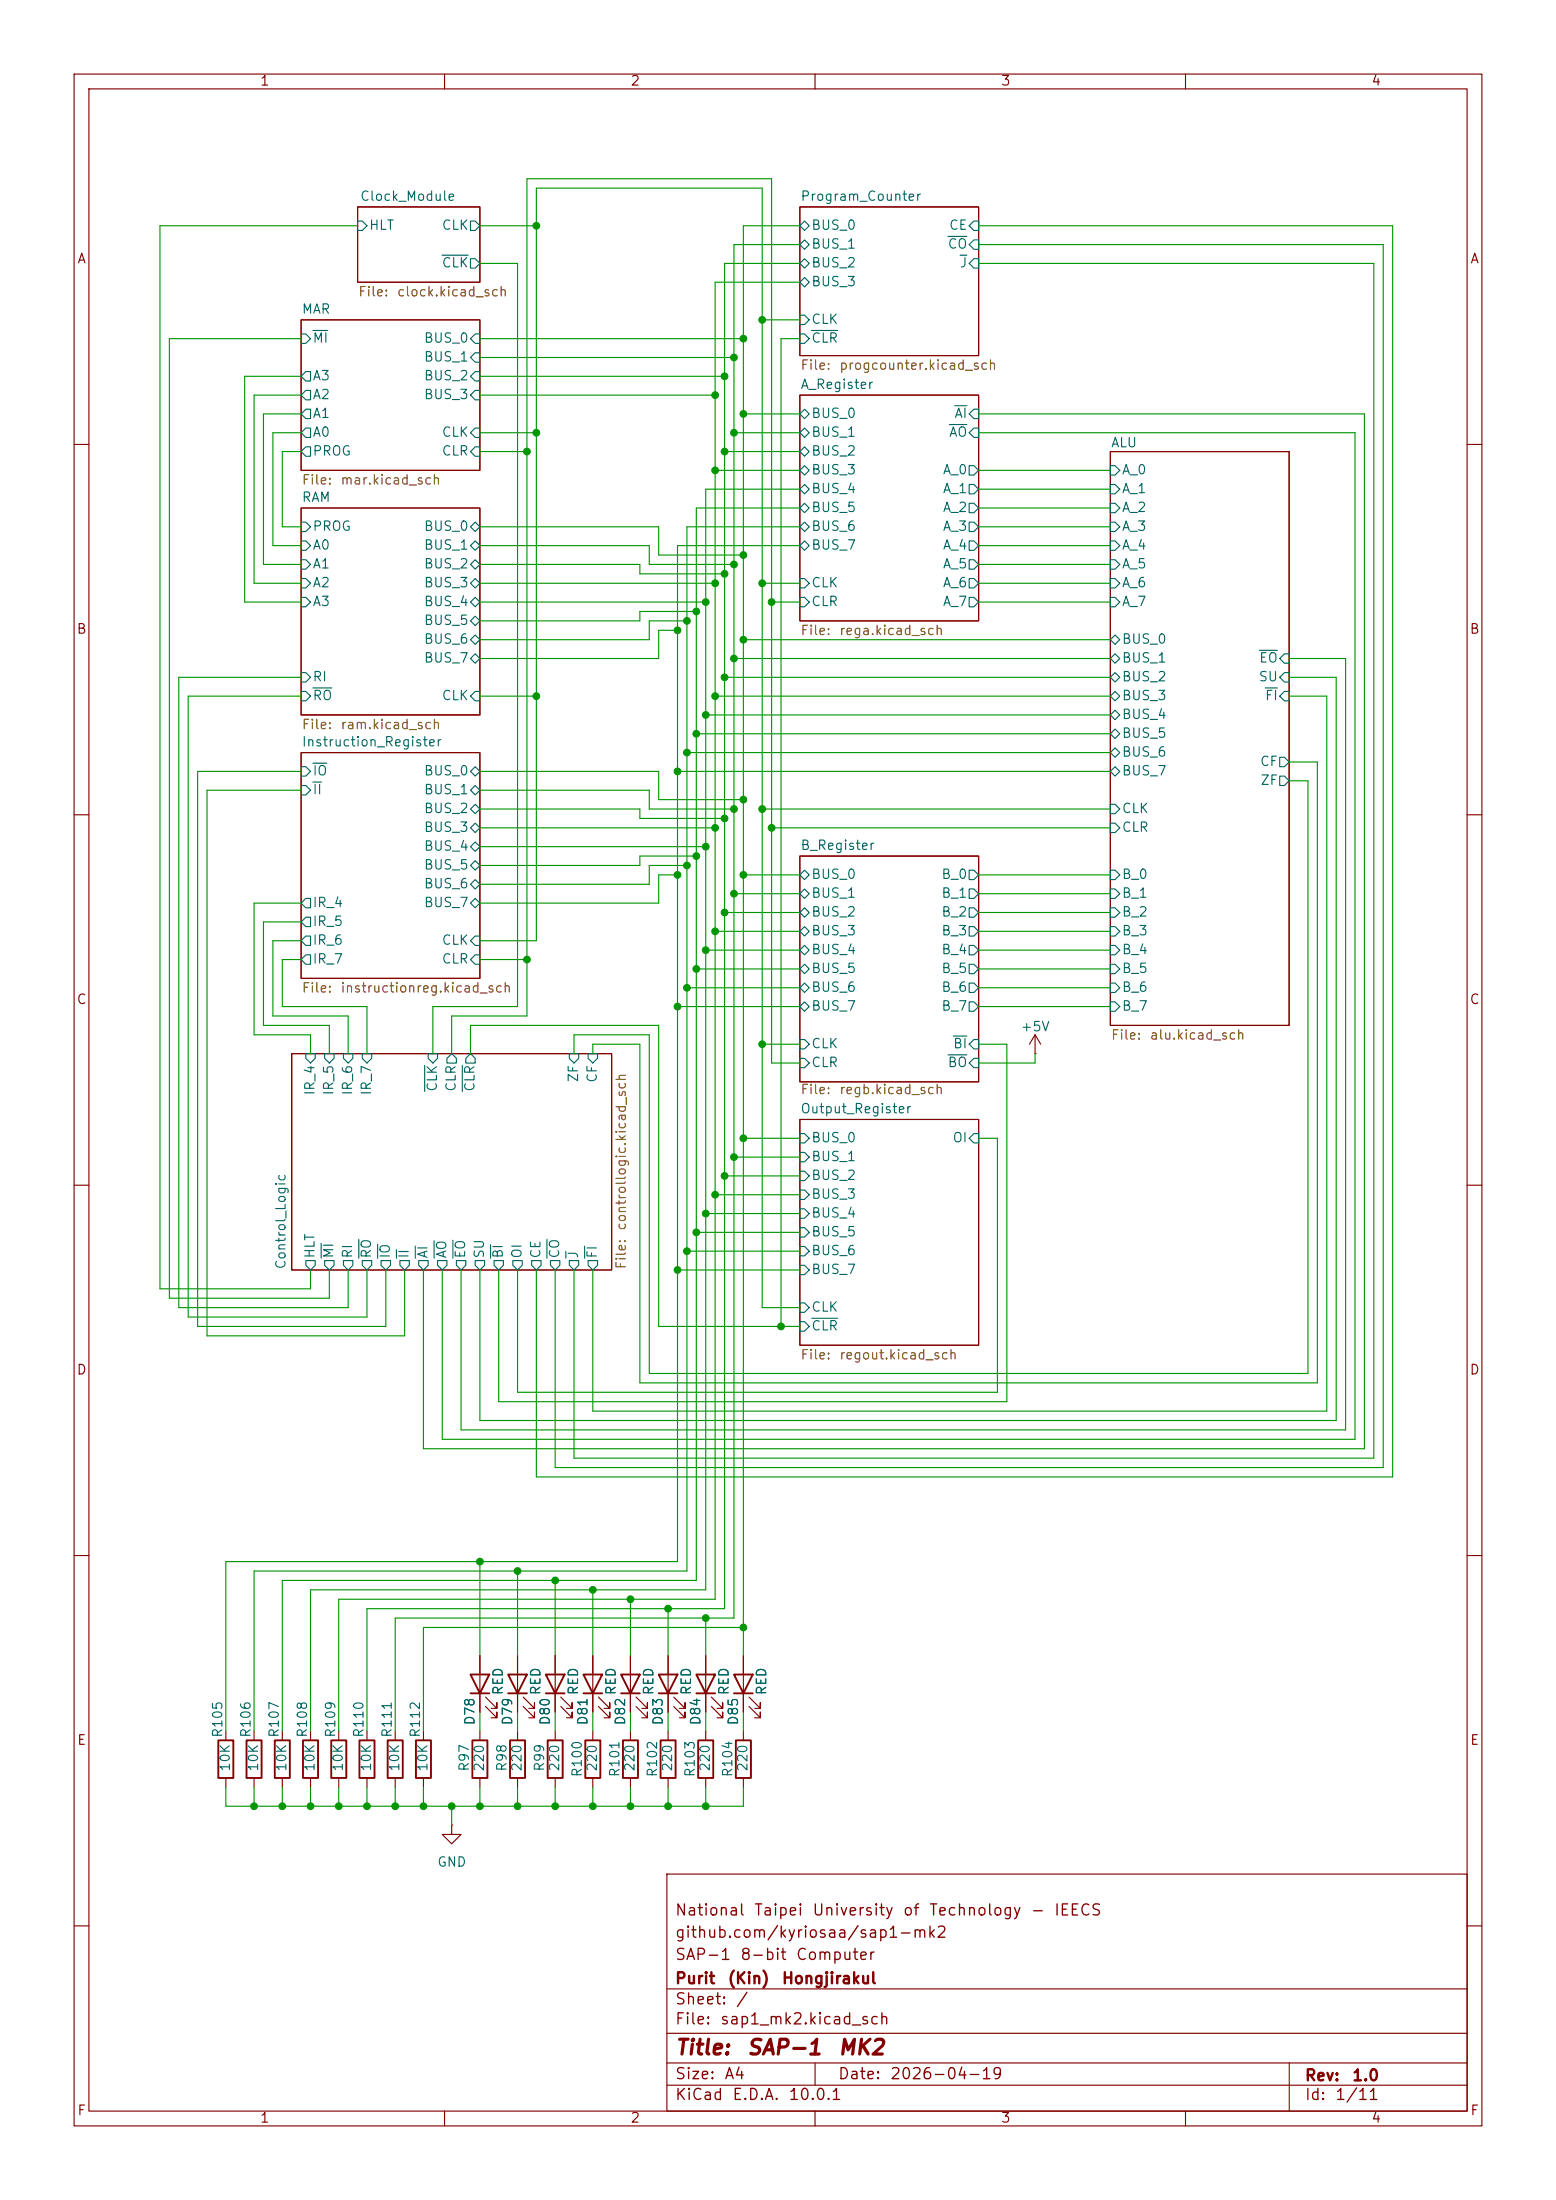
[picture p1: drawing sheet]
<svg xmlns="http://www.w3.org/2000/svg" width="210mm" height="297mm" viewBox="0 0 210 297" stroke-linecap="round" stroke-linejoin="round" font-family="sans-serif">
<g fill="none" stroke="#840000" stroke-width=".15">
<path d="M10 10h190v277h-190zM12 12h186v273h-186zM60 10v2M110 10v2M160 10v2M48.3 27.9h16.5v10.2h-16.5zM107.9 27.9h24.2v20.1h-24.2zM40.6 43.2h24.2v20.3h-24.2zM107.9 53.3h24.2v30.5h-24.2zM10 60h2M40.6 68.6h24.2v27.9h-24.2zM149.9 61h24.1v77.4h-24.1z"/>
<path d="M198 60h2M10 110h2M40.6 101.6h24.2v30.5h-24.2zM107.9 115.6h24.2v30.5h-24.2zM198 110h2M139.7 139.7l-.8 1.3M139.7 139.7l.8 1.3M139.7 139.7v2.5M10 160h2M39.4 142.2h43.1v29.3h-43.1zM107.9 151.1h24.2v30.5h-24.2zM139.7 142.2h.1"/>
<path d="M198 160h2M10 210h2M198 210h2M30.5 233.7v1.2M34.3 233.7v1.2M38.1 233.7v1.2M41.9 233.7v1.2M45.7 233.7v1.2M49.5 233.7v1.2M53.3 233.7v1.2M57.1 233.7v1.2M64.8 223.5v7.6"/>
<path d="M64.8 233.7v1.2M65.5 230.4l1.6 1.5v-.8v.8h-.8M65.5 229.1l1.6 1.5v-.7v.7h-.8M69.8 223.5v7.6M69.8 233.7v1.2M70.6 230.4l1.5 1.5v-.8v.8h-.7M70.6 229.1l1.5 1.5v-.7v.7h-.7M74.9 223.5v7.6M74.9 233.7v1.2M75.7 230.4l1.5 1.5v-.8v.8h-.7M75.7 229.1l1.5 1.5v-.7v.7h-.7M80 223.5v7.6"/>
<path d="M80 233.7v1.2M80.8 230.4l1.5 1.5v-.8v.8h-.8M80.8 229.1l1.5 1.5v-.7v.7h-.8M85.1 223.5v7.6M85.1 233.7v1.2M85.9 230.4l1.5 1.5v-.8v.8h-.8M85.9 229.1l1.5 1.5v-.7v.7h-.8M90.2 223.5v7.6M90.2 233.7v1.2M90.9 230.4l1.6 1.5v-.8v.8h-.8M90.9 229.1l1.6 1.5v-.7v.7h-.8M95.2 223.5v7.6"/>
<path d="M95.2 233.7v1.2M96 230.4l1.5 1.5v-.8v.8h-.7M96 229.1l1.5 1.5v-.7v.7h-.7M100.3 223.5v7.6M100.3 233.7v1.2M101.1 230.4l1.5 1.5v-.8v.8h-.7M101.1 229.1l1.5 1.5v-.7v.7h-.7M30.5 240v1.3M34.3 240v1.3M38.1 240v1.3M41.9 240v1.3M45.7 240v1.3"/>
<path d="M49.5 240v1.3M53.3 240v1.3M57.1 240v1.3M61 246.4v1.2h1.2l-1.2 1.3-1.3-1.3h1.3M61 246.4h.1M64.8 240v1.3M69.8 240v1.3M74.9 240v1.3M80 240v1.3M85.1 240v1.3M90 253h108v32h-108zM90.2 240v1.3"/>
<path d="M95.2 240v1.3M100.3 240v1.3M10 260h2M90 278.5h108M90 274.5h108M90 268.5h108M110 278.5v3M174 278.5v6.5M198 260h2M60 285v2M90 281.5h108M110 285v2"/>
<path d="M160 285v2"/>
</g>
<g fill="none" stroke="#006464" stroke-width=".15">
<path d="M48.3 29.8h.6l.6 .7-.6 .6h-.6zM59.7 34.5h3.5M63.5 29.8h.6l.7 .7-.7 .6h-.6zM63.5 34.9h.6l.7 .7-.7 .6h-.6zM107.9 30.5l.7-.7 .6 .7-.6 .6zM107.9 38.1l.7-.6 .6 .6-.6 .6zM107.9 35.6l.7-.7 .6 .7-.6 .6zM108.6 32.4l.6 .6-.6 .7-.7-.7zM127.9 31.9h2.6M129.6 34.5h.9M131.4 29.8h.7v1.3h-.7l-.6-.6zM131.4 34.9h.7v1.3h-.7l-.6-.6z"/>
<path d="M131.4 32.4h.7v1.3h-.7l-.6-.7zM40.6 45.1h.7l.6 .6-.6 .7h-.7zM41.3 55.2h.6v1.3h-.6l-.7-.6zM41.3 57.8h.6v1.3h-.6l-.7-.7zM41.3 50.2h.6v1.2h-.6l-.7-.6zM41.3 52.7h.6v1.3h-.6l-.7-.7zM42.2 44.6h2M64.1 57.8h.7v1.3h-.7l-.6-.7zM64.1 45.1h.7v1.3h-.7l-.6-.7zM64.1 47.6h.7v1.3h-.7l-.6-.6zM64.1 50.2h.7v1.2h-.7l-.6-.6zM64.1 52.7h.7v1.3h-.7l-.6-.7z"/>
<path d="M107.9 55.9l.7-.7 .6 .7-.6 .6zM107.9 58.4l.7-.6 .6 .6-.6 .7zM107.9 42.5h.7l.6 .7-.6 .6h-.7zM107.9 45.1h.7l.6 .6-.6 .7h-.7zM109.5 44.6h3.6M128.1 57.3h2.4M128.8 54.8h1.7M131.4 55.2h.7v1.3h-.7l-.6-.6zM131.4 57.8h.7v1.3h-.7l-.6-.7zM40.6 73h.7l.6 .7-.6 .6h-.7zM40.6 75.6h.7l.6 .6-.6 .6h-.7zM40.6 78.1h.7l.6 .6-.6 .7h-.7z"/>
<path d="M40.6 70.5h.7l.6 .6-.6 .7h-.7zM41.3 60.3h.6v1.3h-.6l-.7-.6zM63.5 73.7l.6-.7 .7 .7-.7 .6zM63.5 71.1l.6-.6 .7 .6-.7 .7zM63.5 76.2l.6-.6 .7 .6-.7 .6zM63.5 78.7l.6-.6 .7 .6-.7 .7zM64.1 60.3h.7v1.3h-.7l-.6-.6zM107.9 66l.7-.6 .6 .6-.6 .7zM107.9 61l.7-.7 .6 .7-.6 .6zM107.9 71.1l.7-.6 .6 .6-.6 .7zM107.9 73.7l.7-.7 .6 .7-.6 .6zM107.9 78.1h.7l.6 .6-.6 .7h-.7z"/>
<path d="M107.9 68.6l.7-.7 .6 .7-.6 .6zM108.6 62.9l.6 .6-.6 .6-.7-.6zM130.8 67.9h.6l.7 .7-.7 .6h-.6zM130.8 62.9h.6l.7 .6-.7 .6h-.6zM130.8 70.5h.6l.7 .6-.7 .7h-.6zM130.8 78.1h.6l.7 .6-.7 .7h-.6zM130.8 75.6h.6l.7 .6-.7 .6h-.6zM130.8 65.4h.6l.7 .6-.7 .7h-.6zM130.8 73h.6l.7 .7-.7 .6h-.6zM149.9 70.5h.6l.6 .6-.6 .7h-.6zM149.9 78.1h.6l.6 .6-.6 .7h-.6zM149.9 65.4h.6l.6 .6-.6 .7h-.6z"/>
<path d="M149.9 67.9h.6l.6 .7-.6 .6h-.6zM149.9 62.9h.6l.6 .6-.6 .6h-.6zM149.9 73h.6l.6 .7-.6 .6h-.6zM149.9 75.6h.6l.6 .6-.6 .6h-.6zM40.6 90.8h.7l.6 .6-.6 .7h-.7zM40.6 80.6h.7l.6 .7-.6 .6h-.7zM40.6 93.3h.7l.6 .7-.6 .6h-.7zM42.2 92.9h2.6M63.5 81.3l.6-.7 .7 .7-.7 .6zM63.5 88.9l.6-.6 .7 .6-.7 .6zM63.5 86.4l.6-.7 .7 .7-.7 .6zM64.1 83.2l.7 .6-.7 .7-.6-.7z"/>
<path d="M64.1 93.3h.7v1.3h-.7l-.6-.6zM107.9 80.6h.7l.6 .7-.6 .6h-.7zM130.8 80.6h.6l.7 .7-.7 .6h-.6zM149.9 86.4l.6-.7 .6 .7-.6 .6zM149.9 88.9l.6-.6 .6 .6-.6 .6zM149.9 96.5l.6-.6 .6 .6-.6 .7zM149.9 99.1l.6-.7 .6 .7-.6 .6zM149.9 91.4l.6-.6 .6 .6-.6 .7zM149.9 94l.6-.7 .6 .7-.6 .6zM149.9 80.6h.6l.6 .7-.6 .6h-.6zM170 87.8h2.4M170.8 92.9h1.6"/>
<path d="M173.4 93.3h.6v1.3h-.6l-.7-.6zM173.4 88.3h.6v1.2h-.6l-.7-.6zM173.4 90.8h.6v1.3h-.6l-.7-.7zM40.6 106h.7l.6 .7-.6 .6h-.7zM40.6 103.5h.7l.6 .6-.6 .7h-.7zM42.2 105.6h1.2M42.2 103h1.9M63.5 106.7l.6-.7 .7 .7-.7 .6zM63.5 114.3l.6-.6 .7 .6-.7 .6zM63.5 109.2l.6-.6 .7 .6-.7 .7zM63.5 111.8l.6-.7 .7 .7-.7 .6zM63.5 119.4l.6-.7 .7 .7-.7 .6z"/>
<path d="M63.5 116.8l.6-.6 .7 .6-.7 .7zM64.1 103.5l.7 .6-.7 .7-.6-.7zM107.9 118.1l.7-.6 .6 .6-.6 .6zM130.8 117.5h.6l.7 .6-.7 .6h-.6zM149.9 108.6h.6l.6 .6-.6 .7h-.6zM149.9 111.1h.6l.6 .7-.6 .6h-.6zM149.9 101.6l.6-.6 .6 .6-.6 .6zM149.9 117.5h.6l.6 .6-.6 .6h-.6zM150.5 103.5l.6 .6-.6 .7-.6-.7zM172.7 104.8h.7l.6 .6-.6 .6h-.7zM172.7 102.2h.7l.6 .7-.6 .6h-.7zM41.3 121.3h.6v1.3h-.6l-.7-.7z"/>
<path d="M41.3 128.9h.6v1.3h-.6l-.7-.7zM41.3 123.8h.6v1.3h-.6l-.7-.6zM41.3 126.4h.6v1.2h-.6l-.7-.6zM63.5 121.9l.6-.6 .7 .6-.7 .7zM64.1 128.9h.7v1.3h-.7l-.6-.7zM64.1 126.4h.7v1.2h-.7l-.6-.6zM107.9 130.8l.7-.6 .6 .6-.6 .6zM107.9 135.9l.7-.6 .6 .6-.6 .6zM107.9 125.7l.7-.6 .6 .6-.6 .7zM107.9 123.2l.7-.6 .6 .6-.6 .6zM107.9 128.3l.7-.7 .6 .7-.6 .6zM107.9 120.7l.7-.7 .6 .7-.6 .6z"/>
<path d="M108.6 132.7l.6 .7-.6 .6-.7-.6zM128.7 139.9h1.8M130.8 135.3h.6l.7 .6-.7 .6h-.6zM130.8 122.6h.6l.7 .6-.7 .6h-.6zM130.8 130.2h.6l.7 .6-.7 .6h-.6zM130.8 132.7h.6l.7 .7-.7 .6h-.6zM130.8 127.6h.6l.7 .7-.7 .6h-.6zM130.8 125.1h.6l.7 .6-.7 .7h-.6zM130.8 120h.6l.7 .7-.7 .6h-.6zM149.9 135.3h.6l.6 .6-.6 .6h-.6zM149.9 132.7h.6l.6 .7-.6 .6h-.6zM149.9 130.2h.6l.6 .6-.6 .6h-.6z"/>
<path d="M149.9 127.6h.6l.6 .7-.6 .6h-.6zM149.9 125.1h.6l.6 .6-.6 .7h-.6zM149.9 122.6h.6l.6 .6-.6 .6h-.6zM149.9 120h.6l.6 .7-.6 .6h-.6zM41.3 142.2h1.2v.7l-.6 .6-.6-.6zM43.8 142.2h1.3v.7l-.7 .6-.6-.6zM46.4 142.2h1.2v.7l-.6 .6-.6-.6zM48.9 142.2h1.3v.7l-.7 .6-.6-.6zM57.3 143.8v3.5M57.8 142.2h1.3v.7l-.7 .6-.6-.6zM61 142.2l.6 .7v.6h-1.3v-.6zM62.4 143.8v3.5"/>
<path d="M63.5 142.2l.6 .7v.6h-1.2v-.6zM76.8 142.2h1.3v.7l-.6 .6-.7-.6zM79.4 142.2h1.2v.7l-.6 .6-.6-.6zM107.9 158.1h.7l.6 .7-.6 .6h-.7zM107.9 153h.7l.6 .7-.6 .6h-.7zM107.9 155.6h.7l.6 .6-.6 .6h-.7zM107.9 140.3h.7l.6 .7-.6 .6h-.7zM107.9 142.9h.7l.6 .6-.6 .6h-.7zM127.9 142.4h2.6M131.4 153h.7v1.3h-.7l-.6-.6zM131.4 140.3h.7v1.3h-.7l-.6-.6zM131.4 142.9h.7v1.2h-.7l-.6-.6z"/>
<path d="M41.3 170.2h1.2v.6l-.6 .7-.6-.7zM43.3 167.9v2M43.8 170.2h1.3v.6l-.7 .7-.6-.7zM46.4 170.2h1.2v.6l-.6 .7-.6-.7zM48.4 167.3v2.6M48.9 170.2h1.3v.6l-.7 .7-.6-.7zM51 168v1.9M51.4 170.2h1.3v.6l-.6 .7-.7-.7zM53.5 168.7v1.2M54 170.2h1.2v.6l-.6 .7-.6-.7zM56 168.2v1.7M56.5 170.2h1.3v.6l-.7 .7-.6-.7z"/>
<path d="M58.6 167.5v2.4M59.1 170.2h1.2v.6l-.6 .7-.6-.7zM61.1 167.4v2.5M61.6 170.2h1.3v.6l-.7 .7-.6-.7zM64.1 170.2h1.3v.6l-.6 .7-.7-.7zM66.2 168v1.9M66.7 170.2h1.2v.6l-.6 .7-.6-.7zM69.2 170.2h1.3v.6l-.7 .7-.6-.7zM71.8 170.2h1.2v.6l-.6 .7-.6-.7zM73.8 167.3v2.6M74.3 170.2h1.3v.6l-.7 .7-.6-.7zM76.4 168.9v1"/>
<path d="M76.8 170.2h1.3v.6l-.6 .7-.7-.7zM78.9 168.2v1.7M79.4 170.2h1.2v.6l-.6 .7-.6-.7zM107.9 170.8h.7l.6 .7-.6 .6h-.7zM107.9 175.9h.7l.6 .6-.6 .7h-.7zM107.9 165.7h.7l.6 .7-.6 .6h-.7zM107.9 178.4h.7l.6 .7-.6 .6h-.7zM107.9 168.3h.7l.6 .6-.6 .6h-.7zM107.9 160.7h.7l.6 .6-.6 .6h-.7zM107.9 163.2h.7l.6 .6-.6 .7h-.7zM109.5 178h3.6"/>
</g>
<g fill="none" stroke="#840000" stroke-width=".25">
<path d="M29.5 234.9h2v5.1h-2zM33.3 234.9h2v5.1h-2zM37.1 234.9h2v5.1h-2zM40.9 234.9h2v5.1h-2zM44.7 234.9h2v5.1h-2zM48.5 234.9h2v5.1h-2zM52.3 234.9h2.1v5.1h-2.1zM56.1 234.9h2.1v5.1h-2.1zM63.5 226.1h2.5l-1.2 2.5zM63.5 228.6h2.5M63.8 234.9h2v5.1h-2zM68.6 226.1h2.5l-1.3 2.5z"/>
<path d="M68.6 228.6h2.5M68.8 234.9h2.1v5.1h-2.1zM73.7 226.1h2.5l-1.3 2.5zM73.7 228.6h2.5M73.9 234.9h2v5.1h-2zM78.7 226.1h2.6l-1.3 2.5zM78.7 228.6h2.6M79 234.9h2v5.1h-2zM83.8 226.1h2.6l-1.3 2.5zM83.8 228.6h2.6M84.1 234.9h2v5.1h-2zM88.9 226.1h2.5l-1.2 2.5z"/>
<path d="M88.9 228.6h2.5M89.2 234.9h2v5.1h-2zM94 226.1h2.5l-1.3 2.5zM94 228.6h2.5M94.2 234.9h2.1v5.1h-2.1zM99.1 226.1h2.5l-1.3 2.5zM99.1 228.6h2.5M99.3 234.9h2v5.1h-2z"/>
</g>
<g fill="none" stroke="#009600" stroke-width=".15">
<path d="M48.3 30.5h-26.7v143.5h20.3v-2.5M64.8 30.5h7.6M64.8 35.6h5v100.3h-11.4v6.3M107.9 38.1h-11.4v177.8h-50.8v17.8M107.9 35.6h-10.1v181.6h-48.3v16.5M107.9 30.5h-7.6v193M107.9 33h-8.8v185.4h-45.8v15.3M132.1 33h54.6v165.1h-111.8v-26.6M132.1 30.5h55.9v168.9h-115.6v-27.9M132.1 35.6h53.3v161.3h-107.9v-25.4M40.6 50.8h-7.6v30.5h7.6M40.6 53.3h-6.3v25.4h6.3"/>
<path d="M40.6 55.9h-5v20.3h5M40.6 58.4h-3.8v15.3h3.8M40.6 45.7h-17.7v129.6h21.5v-3.8M64.8 58.4h7.6M64.8 53.3h31.7M64.8 45.7h35.5M64.8 50.8h33M64.8 48.3h34.3M99.1 58.4h8.8M100.3 55.9h7.6M102.9 43.2h5M107.9 45.7h-2.5v133.4"/>
<path d="M132.1 58.4h50.8v135.9h-123.2v-22.8M132.1 55.9h52v139.7h-127v-24.1M40.6 61h-2.5v10.1h2.5M64.8 78.7h31.7M64.8 76.2h21.6v1.3h11.4M64.8 73.7h22.8v2.5h11.5M64.8 71.1h24.1v3.8h11.4M64.8 61h6.3M96.5 63.5h11.4M97.8 61h10.1M102.9 78.7h5M107.9 73.7h-16.5v137.1h-60.9v22.9"/>
<path d="M107.9 71.1h-15.2v141h-58.4v21.6M107.9 66h-12.7v148.6h-53.3v19.1M107.9 68.6h-13.9v144.8h-55.9v20.3M132.1 78.7h17.8M132.1 76.2h17.8M132.1 73.7h17.8M132.1 71.1h17.8M132.1 63.5h17.8M132.1 66h17.8M132.1 68.6h17.8M40.6 91.4h-16.5v85.1h22.9v-5M40.6 94h-15.2v83.8h24.1v-6.3"/>
<path d="M64.8 81.3h30.4M64.8 94h7.6M91.4 85.1h-2.5v3.8h-24.1M92.7 83.8h-5.1v2.6h-22.8M94 82.6h-7.6v1.2h-21.6M94 99.1h55.9M95.2 96.5h54.7M96.5 94h53.4M97.8 91.4h52.1M99.1 88.9h50.8M100.3 86.4h49.6M104.1 81.3h3.8"/>
<path d="M132.1 81.3h17.8M174 88.9h7.6v104.1h-119.4v-21.5M174 94h5.1v96.5h-99.1v-19M174 91.4h6.3v100.4h-115.5v-20.3M40.6 104.1h-13.9v75h25.4v-7.6M40.6 106.7h-12.7v73.6h26.7v-8.8M64.8 106.7h22.8v2.5h11.5M64.8 104.1h24.1v3.9h11.4M64.8 111.8h31.7M64.8 109.2h21.6v1.3h11.4M64.8 114.3h30.4M91.4 118.1h-2.5v3.8h-24.1"/>
<path d="M91.4 104.1h58.5M92.7 116.8h-5.1v2.6h-22.8M92.7 101.6h57.2M94 115.6h-7.6v1.2h-21.6M100.3 118.1h7.6M102.9 109.2h47M104.1 111.8h45.8M132.1 118.1h17.8M174 105.4h2.5v80h-88.9v-45.7h-10.1v2.5M174 102.9h3.8v83.8h-91.4v-45.7h-6.4v1.2M40.6 124.5h-5v13.9h8.8v3.8M40.6 129.5h-2.5v6.4h11.4v6.3"/>
<path d="M40.6 121.9h-6.3v17.8h7.6v2.5M40.6 127h-3.8v10.2h10.2v5M64.8 127h7.6v-101.6h30.5v151.1h5M64.8 129.5h6.3M91.4 135.9h16.5M92.7 133.4h15.2M94 130.8h13.9M95.2 128.3h12.7M96.5 125.7h11.4M97.8 123.2h10.1M99.1 120.7h8.8M132.1 130.8h17.8"/>
<path d="M132.1 128.3h17.8M132.1 125.7h17.8M132.1 133.4h17.8M132.1 120.7h17.8M132.1 135.9h17.8M132.1 123.2h17.8M61 142.2v-5h10.1v-113.1h33v119.4h3.8M63.5 142.2v-3.8h25.4v40.7h19M97.8 158.8h10.1M99.1 156.2h8.8M100.3 153.7h7.6M102.9 141h5"/>
<path d="M132.1 153.7h2.5v34.3h-64.8v-16.5M132.1 141h3.8v48.2h-68.6v-17.7M139.7 142.2v1.3h-7.6M91.4 171.5h16.5M92.7 168.9h15.2M94 166.4h13.9M95.2 163.8h12.7M96.5 161.3h11.4M64.8 210.8v12.7M69.8 212.1v11.4M74.9 213.4v10.1M80 214.6v8.9"/>
<path d="M85.1 215.9v7.6M90.2 217.2v6.3M95.2 218.4v5.1M100.3 219.7h-43.2v14M64.8 231.1v2.6M69.8 231.1v2.6M74.9 231.1v2.6M80 231.1v2.6M85.1 231.1v2.6M90.2 231.1v2.6M95.2 231.1v2.6M100.3 231.1v2.6"/>
<path d="M30.5 241.3v2.5h69.8v-2.5M34.3 241.3v2.5M38.1 241.3v2.5M41.9 241.3v2.5M45.7 241.3v2.5M49.5 241.3v2.5M53.3 241.3v2.5M57.1 241.3v2.5M61 243.8v2.6M64.8 241.3v2.5M69.8 241.3v2.5M74.9 241.3v2.5"/>
<path d="M80 241.3v2.5M85.1 241.3v2.5M90.2 241.3v2.5M95.2 241.3v2.5"/>
</g>
<g fill="#009600" stroke="#009600" stroke-width=".13">
<circle cx="94" cy="99.1" r=".46"/>
<circle cx="91.4" cy="104.1" r=".46"/>
<circle cx="100.3" cy="108" r=".46"/>
<circle cx="92.7" cy="101.6" r=".46"/>
<circle cx="95.2" cy="96.5" r=".46"/>
<circle cx="91.4" cy="85.1" r=".46"/>
<circle cx="92.7" cy="83.8" r=".46"/>
<circle cx="100.3" cy="118.1" r=".46"/>
<circle cx="96.5" cy="111.8" r=".46"/>
<circle cx="94" cy="115.6" r=".46"/>
<circle cx="95.2" cy="114.3" r=".46"/>
<circle cx="99.1" cy="88.9" r=".46"/>
<circle cx="97.8" cy="61" r=".46"/>
<circle cx="96.5" cy="53.3" r=".46"/>
<circle cx="99.1" cy="58.4" r=".46"/>
<circle cx="96.5" cy="78.7" r=".46"/>
<circle cx="97.8" cy="77.5" r=".46"/>
<circle cx="99.1" cy="76.2" r=".46"/>
<circle cx="96.5" cy="63.5" r=".46"/>
<circle cx="100.3" cy="74.9" r=".46"/>
<circle cx="102.9" cy="78.7" r=".46"/>
<circle cx="104.1" cy="81.3" r=".46"/>
<circle cx="99.1" cy="120.7" r=".46"/>
<circle cx="97.8" cy="123.2" r=".46"/>
<circle cx="92.7" cy="116.8" r=".46"/>
<circle cx="96.5" cy="125.7" r=".46"/>
<circle cx="95.2" cy="128.3" r=".46"/>
<circle cx="95.2" cy="81.3" r=".46"/>
<circle cx="97.8" cy="91.4" r=".46"/>
<circle cx="100.3" cy="86.4" r=".46"/>
<circle cx="96.5" cy="94" r=".46"/>
<circle cx="94" cy="82.6" r=".46"/>
<circle cx="72.4" cy="58.4" r=".46"/>
<circle cx="71.1" cy="61" r=".46"/>
<circle cx="102.9" cy="109.2" r=".46"/>
<circle cx="104.1" cy="111.8" r=".46"/>
<circle cx="97.8" cy="110.5" r=".46"/>
<circle cx="99.1" cy="109.2" r=".46"/>
<circle cx="100.3" cy="45.7" r=".46"/>
<circle cx="97.8" cy="50.8" r=".46"/>
<circle cx="99.1" cy="48.3" r=".46"/>
<circle cx="102.9" cy="43.2" r=".46"/>
<circle cx="100.3" cy="55.9" r=".46"/>
<circle cx="72.4" cy="30.5" r=".46"/>
<circle cx="91.4" cy="118.1" r=".46"/>
<circle cx="72.4" cy="94" r=".46"/>
<circle cx="74.9" cy="213.4" r=".46"/>
<circle cx="85.1" cy="215.9" r=".46"/>
<circle cx="64.8" cy="210.8" r=".46"/>
<circle cx="69.8" cy="212.1" r=".46"/>
<circle cx="80" cy="214.6" r=".46"/>
<circle cx="91.4" cy="171.5" r=".46"/>
<circle cx="94" cy="166.4" r=".46"/>
<circle cx="92.7" cy="168.9" r=".46"/>
<circle cx="85.1" cy="243.8" r=".46"/>
<circle cx="80" cy="243.8" r=".46"/>
<circle cx="74.9" cy="243.8" r=".46"/>
<circle cx="69.8" cy="243.8" r=".46"/>
<circle cx="94" cy="130.8" r=".46"/>
<circle cx="92.7" cy="133.4" r=".46"/>
<circle cx="71.1" cy="129.5" r=".46"/>
<circle cx="45.7" cy="243.8" r=".46"/>
<circle cx="49.5" cy="243.8" r=".46"/>
<circle cx="38.1" cy="243.8" r=".46"/>
<circle cx="41.9" cy="243.8" r=".46"/>
<circle cx="61" cy="243.8" r=".46"/>
<circle cx="57.1" cy="243.8" r=".46"/>
<circle cx="64.8" cy="243.8" r=".46"/>
<circle cx="53.3" cy="243.8" r=".46"/>
<circle cx="34.3" cy="243.8" r=".46"/>
<circle cx="102.9" cy="141" r=".46"/>
<circle cx="100.3" cy="153.7" r=".46"/>
<circle cx="99.1" cy="156.2" r=".46"/>
<circle cx="105.4" cy="179.1" r=".46"/>
<circle cx="91.4" cy="135.9" r=".46"/>
<circle cx="97.8" cy="158.8" r=".46"/>
<circle cx="96.5" cy="161.3" r=".46"/>
<circle cx="95.2" cy="163.8" r=".46"/>
<circle cx="100.3" cy="219.7" r=".46"/>
<circle cx="90.2" cy="217.2" r=".46"/>
<circle cx="95.2" cy="218.4" r=".46"/>
<circle cx="95.2" cy="243.8" r=".46"/>
<circle cx="90.2" cy="243.8" r=".46"/>
</g>
<g font-size="2" fill="#840000">
<text x="91" y="277.9">Title:</text>
<text x="100.7" y="277.9">SAP-1</text>
<text x="113" y="277.9">MK2</text>
</g>
<g font-size="1.5" fill="#840000">
<text x="91" y="262">github.com/kyriosaa/sap1-mk2</text>
<text x="91" y="259">National</text>
<text x="101.7" y="259">Taipei</text>
<text x="109.5" y="259">University</text>
<text x="121.8" y="259">of</text>
<text x="125.3" y="259">Technology</text>
<text x="139" y="259">-</text>
<text x="142.2" y="259">IEECS</text>
<text x="91" y="268.2">Purit</text>
<text x="91" y="265">SAP-1</text>
<text x="98.1" y="268.2">(Kin)</text>
<text x="99.8" y="265">8-bit</text>
<text x="105.4" y="268.2">Hongjirakul</text>
<text x="107.3" y="265">Computer</text>
<text x="91" y="273.7">File:</text>
<text x="91" y="271">Sheet:</text>
<text x="97.1" y="273.7">sap1_mk2.kicad_sch</text>
<text x="99.2" y="271">/</text>
<text x="91" y="281.1">Size:</text>
<text x="97.7" y="281.1">A4</text>
<text x="113" y="281.1">Date:</text>
<text x="120" y="281.1">2026-04-19</text>
<text x="176" y="281.3">Rev:</text>
<text x="182.4" y="281.3">1.0</text>
<text x="91" y="283.9">KiCad</text>
<text x="98.7" y="283.9">E.D.A.</text>
<text x="106.3" y="283.9">10.0.1</text>
<text x="176" y="283.9">Id:</text>
<text x="180.1" y="283.9">1/11</text>
</g>
<g font-size="1.3" fill="#840000">
<text x="35" y="11.9">1</text>
<text x="85" y="11.9">2</text>
<text x="135" y="11.9">3</text>
<text x="185" y="11.9">4</text>
<text x="10.3" y="35.9">A</text>
<text x="198.4" y="35.9">A</text>
<text x="10.3" y="85.9">B</text>
<text x="198.3" y="85.9">B</text>
<text x="10.3" y="135.9">C</text>
<text x="198.3" y="135.9">C</text>
<text x="10.3" y="185.9">D</text>
<text x="198.3" y="185.9">D</text>
<text x="10.3" y="235.9">E</text>
<text x="198.3" y="235.9">E</text>
<text x="10.3" y="285.9">F</text>
<text x="35" y="286.9">1</text>
<text x="85" y="286.9">2</text>
<text x="135" y="286.9">3</text>
<text x="185" y="286.9">4</text>
<text x="198.4" y="285.9">F</text>
</g>
<g font-size="1.3" fill="#006464">
<text x="48.5" y="27.4">Clock_Module</text>
<text x="107.9" y="27.4">Program_Counter</text>
<text x="49.7" y="31.3">HLT</text>
<text x="59.5" y="31.3">CLK</text>
<text x="109.4" y="33.9">BUS_1</text>
<text x="109.4" y="31.3">BUS_0</text>
<text x="127.8" y="33.9">CO</text>
<text x="128" y="31.3">CE</text>
<text x="59.5" y="36.4">CLK</text>
<text x="109.4" y="39">BUS_3</text>
<text x="109.4" y="36.4">BUS_2</text>
<text x="129.4" y="36.4">J</text>
<text x="40.6" y="42.7">MAR</text>
<text x="42.1" y="46.6">MI</text>
<text x="57.1" y="46.6">BUS_0</text>
<text x="109.4" y="44">CLK</text>
<text x="109.4" y="46.6">CLR</text>
<text x="42.1" y="51.7">A3</text>
<text x="57.1" y="49.1">BUS_1</text>
<text x="57.1" y="51.7">BUS_2</text>
<text x="107.9" y="52.8">A_Register</text>
<text x="42.1" y="56.7">A1</text>
<text x="42.1" y="59.3">A0</text>
<text x="42.1" y="54.2">A2</text>
<text x="57.1" y="54.2">BUS_3</text>
<text x="59.5" y="59.3">CLK</text>
<text x="109.4" y="56.7">BUS_0</text>
<text x="109.4" y="59.3">BUS_1</text>
<text x="128" y="59.3">AO</text>
<text x="128.7" y="56.7">AI</text>
<text x="42.1" y="61.8">PROG</text>
<text x="59.5" y="61.8">CLR</text>
<text x="109.4" y="64.4">BUS_3</text>
<text x="109.4" y="61.8">BUS_2</text>
<text x="127.2" y="64.4">A_0</text>
<text x="149.9" y="60.7">ALU</text>
<text x="151.3" y="64.4">A_0</text>
<text x="40.6" y="68.1">RAM</text>
<text x="42.1" y="72">PROG</text>
<text x="57.1" y="72">BUS_0</text>
<text x="109.4" y="66.9">BUS_4</text>
<text x="109.4" y="72">BUS_6</text>
<text x="109.4" y="69.4">BUS_5</text>
<text x="127.2" y="69.4">A_2</text>
<text x="127.2" y="72">A_3</text>
<text x="127.2" y="66.9">A_1</text>
<text x="151.3" y="72">A_3</text>
<text x="151.3" y="66.9">A_1</text>
<text x="151.3" y="69.4">A_2</text>
<text x="42.1" y="74.5">A0</text>
<text x="42.1" y="77.1">A1</text>
<text x="57.1" y="74.5">BUS_1</text>
<text x="57.1" y="77.1">BUS_2</text>
<text x="109.4" y="74.5">BUS_7</text>
<text x="127.2" y="77.1">A_5</text>
<text x="127.2" y="74.5">A_4</text>
<text x="151.3" y="74.5">A_4</text>
<text x="151.3" y="77.1">A_5</text>
<text x="42.1" y="82.1">A3</text>
<text x="42.1" y="79.6">A2</text>
<text x="57.1" y="82.1">BUS_4</text>
<text x="57.1" y="79.6">BUS_3</text>
<text x="109.4" y="82.1">CLR</text>
<text x="109.4" y="79.6">CLK</text>
<text x="127.2" y="79.6">A_6</text>
<text x="127.2" y="82.1">A_7</text>
<text x="151.3" y="82.1">A_7</text>
<text x="151.3" y="79.6">A_6</text>
<text x="57.1" y="84.7">BUS_5</text>
<text x="57.1" y="89.8">BUS_7</text>
<text x="57.1" y="87.2">BUS_6</text>
<text x="151.3" y="87.2">BUS_0</text>
<text x="151.3" y="89.8">BUS_1</text>
<text x="169.8" y="89.8">EO</text>
<text x="42.1" y="92.3">RI</text>
<text x="42.1" y="94.8">RO</text>
<text x="59.5" y="94.8">CLK</text>
<text x="151.3" y="92.3">BUS_2</text>
<text x="151.3" y="94.8">BUS_3</text>
<text x="169.8" y="92.3">SU</text>
<text x="170.6" y="94.8">FI</text>
<text x="40.6" y="101.1">Instruction_Register</text>
<text x="151.3" y="97.4">BUS_4</text>
<text x="151.3" y="99.9">BUS_5</text>
<text x="42.1" y="107.5">II</text>
<text x="42.1" y="105">IO</text>
<text x="57.1" y="105">BUS_0</text>
<text x="57.1" y="107.5">BUS_1</text>
<text x="151.3" y="102.5">BUS_6</text>
<text x="151.3" y="105">BUS_7</text>
<text x="170" y="103.7">CF</text>
<text x="170" y="106.3">ZF</text>
<text x="57.1" y="110.1">BUS_2</text>
<text x="57.1" y="112.6">BUS_3</text>
<text x="151.3" y="110.1">CLK</text>
<text x="151.3" y="112.6">CLR</text>
<text x="57.1" y="115.2">BUS_4</text>
<text x="57.1" y="117.7">BUS_5</text>
<text x="107.9" y="115.1">B_Register</text>
<text x="109.4" y="119">BUS_0</text>
<text x="127" y="119">B_0</text>
<text x="151.3" y="119">B_0</text>
<text x="42.1" y="122.8">IR_4</text>
<text x="42.1" y="125.3">IR_5</text>
<text x="57.1" y="122.8">BUS_7</text>
<text x="57.1" y="120.2">BUS_6</text>
<text x="109.4" y="124.1">BUS_2</text>
<text x="109.4" y="121.5">BUS_1</text>
<text x="127" y="124.1">B_2</text>
<text x="127" y="121.5">B_1</text>
<text x="151.3" y="124.1">B_2</text>
<text x="151.3" y="121.5">B_1</text>
<text x="42.1" y="130.4">IR_7</text>
<text x="42.1" y="127.9">IR_6</text>
<text x="59.5" y="130.4">CLR</text>
<text x="59.5" y="127.9">CLK</text>
<text x="109.4" y="131.7">BUS_5</text>
<text x="109.4" y="126.6">BUS_3</text>
<text x="109.4" y="129.1">BUS_4</text>
<text x="127" y="131.7">B_5</text>
<text x="127" y="129.1">B_4</text>
<text x="127" y="126.6">B_3</text>
<text x="151.3" y="131.7">B_5</text>
<text x="151.3" y="129.1">B_4</text>
<text x="151.3" y="126.6">B_3</text>
<text x="109.4" y="134.2">BUS_6</text>
<text x="109.4" y="136.8">BUS_7</text>
<text x="127" y="136.8">B_7</text>
<text x="127" y="134.2">B_6</text>
<text x="151.3" y="136.8">B_7</text>
<text x="151.3" y="134.2">B_6</text>
<text x="109.4" y="141.8">CLK</text>
<text x="128.5" y="141.8">BI</text>
<text x="137.7" y="139.5">+5V</text>
<text x="42.8" y="148" transform="rotate(-90 42.8 148)">IR_4</text>
<text x="45.3" y="148" transform="rotate(-90 45.3 148)">IR_5</text>
<text x="47.9" y="148" transform="rotate(-90 47.9 148)">IR_6</text>
<text x="50.4" y="148" transform="rotate(-90 50.4 148)">IR_7</text>
<text x="59.3" y="147.5" transform="rotate(-90 59.3 147.5)">CLK</text>
<text x="61.8" y="147.5" transform="rotate(-90 61.8 147.5)">CLR</text>
<text x="64.4" y="147.5" transform="rotate(-90 64.4 147.5)">CLR</text>
<text x="78.3" y="146.2" transform="rotate(-90 78.3 146.2)">ZF</text>
<text x="80.9" y="146.3" transform="rotate(-90 80.9 146.3)">CF</text>
<text x="109.4" y="144.4">CLR</text>
<text x="127.8" y="144.4">BO</text>
<text x="107.9" y="150.6">Output_Register</text>
<text x="109.4" y="154.5">BUS_0</text>
<text x="128.5" y="154.5">OI</text>
<text x="109.4" y="159.6">BUS_2</text>
<text x="109.4" y="157.1">BUS_1</text>
<text x="109.4" y="167.2">BUS_5</text>
<text x="109.4" y="162.2">BUS_3</text>
<text x="109.4" y="164.7">BUS_4</text>
<text x="38.9" y="171.4" transform="rotate(-90 38.9 171.4)">Control_Logic</text>
<text x="42.8" y="170" transform="rotate(-90 42.8 170)">HLT</text>
<text x="45.3" y="170" transform="rotate(-90 45.3 170)">MI</text>
<text x="47.9" y="170" transform="rotate(-90 47.9 170)">RI</text>
<text x="50.4" y="170" transform="rotate(-90 50.4 170)">RO</text>
<text x="52.9" y="170" transform="rotate(-90 52.9 170)">IO</text>
<text x="55.5" y="170" transform="rotate(-90 55.5 170)">II</text>
<text x="58" y="170" transform="rotate(-90 58 170)">AI</text>
<text x="60.6" y="170" transform="rotate(-90 60.6 170)">AO</text>
<text x="63.1" y="170" transform="rotate(-90 63.1 170)">EO</text>
<text x="65.6" y="170" transform="rotate(-90 65.6 170)">SU</text>
<text x="68.2" y="170" transform="rotate(-90 68.2 170)">BI</text>
<text x="70.7" y="170" transform="rotate(-90 70.7 170)">OI</text>
<text x="73.3" y="170" transform="rotate(-90 73.3 170)">CE</text>
<text x="75.8" y="170" transform="rotate(-90 75.8 170)">CO</text>
<text x="78.3" y="170" transform="rotate(-90 78.3 170)">J</text>
<text x="80.9" y="170" transform="rotate(-90 80.9 170)">FI</text>
<text x="109.4" y="172.3">BUS_7</text>
<text x="109.4" y="169.8">BUS_6</text>
<text x="109.4" y="177.4">CLK</text>
<text x="109.4" y="179.9">CLR</text>
<text x="64.4" y="233" transform="rotate(-90 64.4 233)">D78</text>
<text x="68.2" y="228.9" transform="rotate(-90 68.2 228.9)">RED</text>
<text x="69.4" y="233" transform="rotate(-90 69.4 233)">D79</text>
<text x="73.3" y="228.9" transform="rotate(-90 73.3 228.9)">RED</text>
<text x="74.5" y="233" transform="rotate(-90 74.5 233)">D80</text>
<text x="78.3" y="228.9" transform="rotate(-90 78.3 228.9)">RED</text>
<text x="79.6" y="233" transform="rotate(-90 79.6 233)">D81</text>
<text x="83.4" y="228.9" transform="rotate(-90 83.4 228.9)">RED</text>
<text x="84.7" y="233" transform="rotate(-90 84.7 233)">D82</text>
<text x="88.5" y="228.9" transform="rotate(-90 88.5 228.9)">RED</text>
<text x="89.8" y="233" transform="rotate(-90 89.8 233)">D83</text>
<text x="93.6" y="228.9" transform="rotate(-90 93.6 228.9)">RED</text>
<text x="94.8" y="233" transform="rotate(-90 94.8 233)">D84</text>
<text x="98.7" y="228.9" transform="rotate(-90 98.7 228.9)">RED</text>
<text x="99.9" y="233" transform="rotate(-90 99.9 233)">D85</text>
<text x="103.7" y="228.9" transform="rotate(-90 103.7 228.9)">RED</text>
<text x="30.3" y="234.7" transform="rotate(-90 30.3 234.7)">R105</text>
<text x="31.3" y="239.3" transform="rotate(-90 31.3 239.3)">10K</text>
<text x="34.1" y="234.7" transform="rotate(-90 34.1 234.7)">R106</text>
<text x="35.2" y="239.3" transform="rotate(-90 35.2 239.3)">10K</text>
<text x="37.9" y="234.7" transform="rotate(-90 37.9 234.7)">R107</text>
<text x="39" y="239.3" transform="rotate(-90 39 239.3)">10K</text>
<text x="41.8" y="234.7" transform="rotate(-90 41.8 234.7)">R108</text>
<text x="42.8" y="239.3" transform="rotate(-90 42.8 239.3)">10K</text>
<text x="45.6" y="234.7" transform="rotate(-90 45.6 234.7)">R109</text>
<text x="46.6" y="239.3" transform="rotate(-90 46.6 239.3)">10K</text>
<text x="49.4" y="234.7" transform="rotate(-90 49.4 234.7)">R110</text>
<text x="50.4" y="239.3" transform="rotate(-90 50.4 239.3)">10K</text>
<text x="53.2" y="234.7" transform="rotate(-90 53.2 234.7)">R111</text>
<text x="54.2" y="239.3" transform="rotate(-90 54.2 239.3)">10K</text>
<text x="57" y="234.7" transform="rotate(-90 57 234.7)">R112</text>
<text x="58" y="239.3" transform="rotate(-90 58 239.3)">10K</text>
<text x="63.6" y="239.3" transform="rotate(-90 63.6 239.3)">R97</text>
<text x="65.6" y="239.3" transform="rotate(-90 65.6 239.3)">220</text>
<text x="68.7" y="239.3" transform="rotate(-90 68.7 239.3)">R98</text>
<text x="70.7" y="239.3" transform="rotate(-90 70.7 239.3)">220</text>
<text x="73.8" y="239.3" transform="rotate(-90 73.8 239.3)">R99</text>
<text x="75.8" y="239.3" transform="rotate(-90 75.8 239.3)">220</text>
<text x="80.9" y="239.3" transform="rotate(-90 80.9 239.3)">220</text>
<text x="86" y="239.3" transform="rotate(-90 86 239.3)">220</text>
<text x="91" y="239.3" transform="rotate(-90 91 239.3)">220</text>
<text x="96.1" y="239.3" transform="rotate(-90 96.1 239.3)">220</text>
<text x="101.2" y="239.3" transform="rotate(-90 101.2 239.3)">220</text>
<text x="78.8" y="240" transform="rotate(-90 78.8 240)">R100</text>
<text x="83.9" y="240" transform="rotate(-90 83.9 240)">R101</text>
<text x="89" y="240" transform="rotate(-90 89 240)">R102</text>
<text x="94.1" y="240" transform="rotate(-90 94.1 240)">R103</text>
<text x="99.2" y="240" transform="rotate(-90 99.2 240)">R104</text>
<text x="58.9" y="252.3">GND</text>
</g>
<g font-size="1.3" fill="#725600">
<text x="48.3" y="40.3">File:</text>
<text x="53.5" y="40.3">clock.kicad_sch</text>
<text x="107.9" y="50.2">File:</text>
<text x="113.2" y="50.2">progcounter.kicad_sch</text>
<text x="40.6" y="65.7">File:</text>
<text x="45.9" y="65.7">mar.kicad_sch</text>
<text x="107.9" y="86.1">File:</text>
<text x="113.2" y="86.1">rega.kicad_sch</text>
<text x="40.6" y="98.8">File:</text>
<text x="45.9" y="98.8">ram.kicad_sch</text>
<text x="40.6" y="134.3">File:</text>
<text x="45.9" y="134.3">instructionreg.kicad_sch</text>
<text x="149.9" y="140.7">File:</text>
<text x="155.1" y="140.7">alu.kicad_sch</text>
<text x="107.9" y="148">File:</text>
<text x="113.2" y="148">regb.kicad_sch</text>
<text x="84.8" y="166.2" transform="rotate(-90 84.8 166.2)">controllogic.kicad_sch</text>
<text x="84.8" y="171.4" transform="rotate(-90 84.8 171.4)">File:</text>
<text x="107.9" y="183.8">File:</text>
<text x="113.2" y="183.8">regout.kicad_sch</text>
</g>
</svg>
